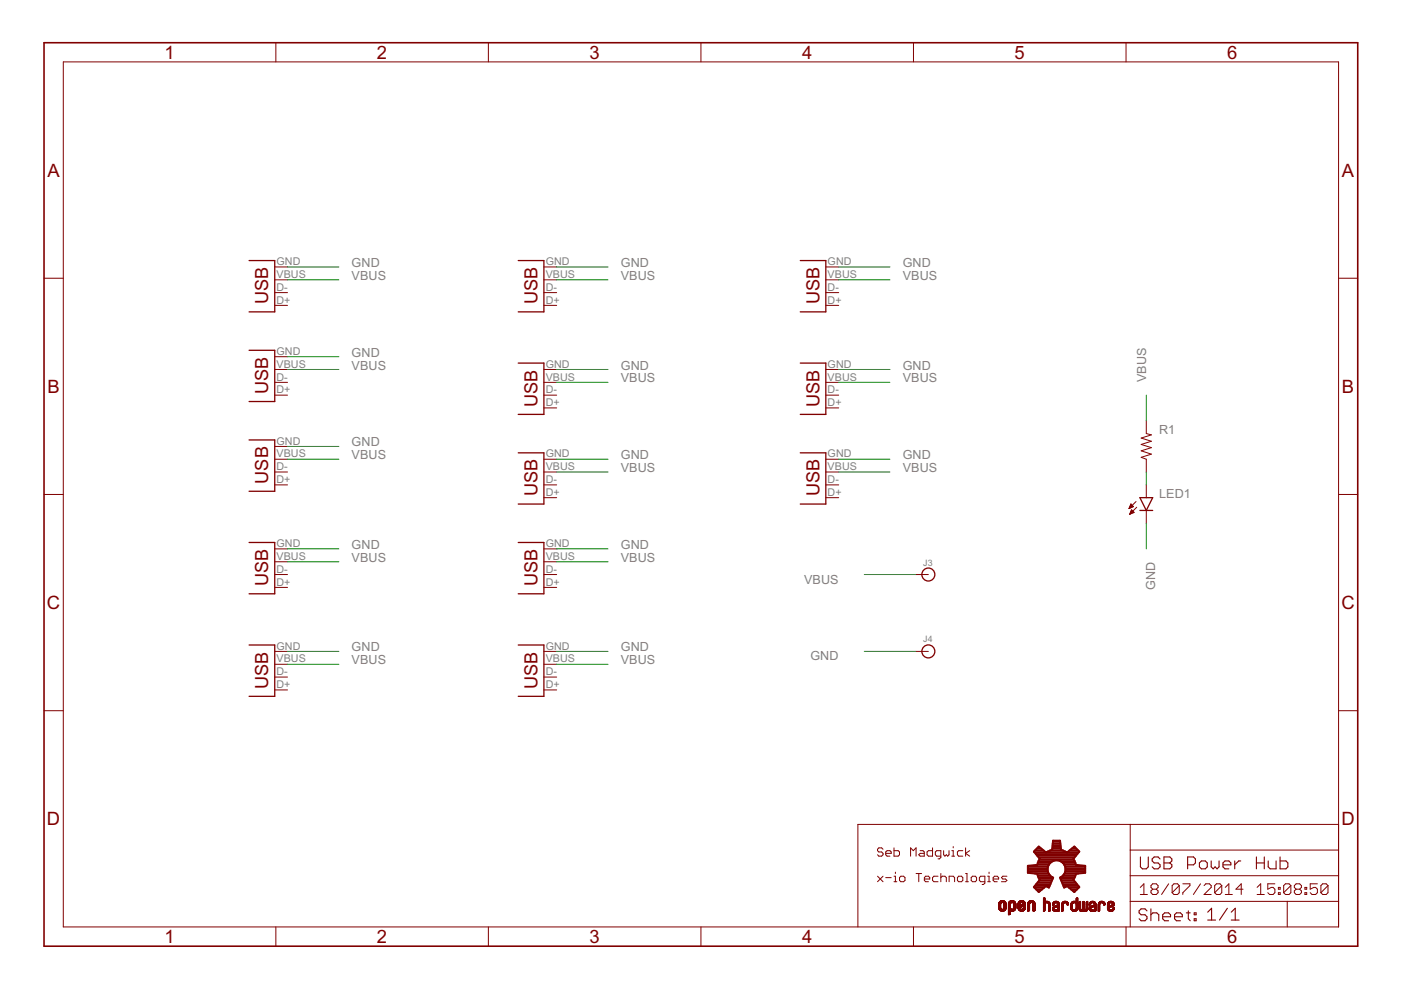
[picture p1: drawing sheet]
<svg xmlns="http://www.w3.org/2000/svg" width="297mm" height="210mm" viewBox="0 0 297 210" stroke-linecap="round" stroke-linejoin="round" font-family="sans-serif">
<g fill="none" stroke="#800000" stroke-width=".21">
<path d="M13.4 13.1h270.4v183.4h-270.4zM58.5 9.1v4M103.5 9.1v4M148.6 9.1v4M193.7 9.1v4M238.7 9.1v4M9.3 59h4.1M58.3 59.3h2.7M58.3 56.6h2.7M115.3 59.3h2.7M115.3 56.6h2.7M175.1 59.3h2.7"/>
<path d="M175.1 56.6h2.7M283.8 59h4.1M58.3 64.7h2.7M58.3 62h2.7M58.3 78.3h2.7M58.3 75.6h2.7M115.3 64.7h2.7M115.3 62h2.7M115.3 78.3h2.7M175.1 64.7h2.7M175.1 62h2.7M175.1 78.3h2.7"/>
<path d="M58.3 83.8h2.7M58.3 81.1h2.7M58.3 97.4h2.7M58.3 94.7h2.7M115.3 83.8h2.7M115.3 81.1h2.7M115.3 97.4h2.7M115.3 86.5h2.7M175.1 83.8h2.7M175.1 81.1h2.7M175.1 97.4h2.7M175.1 86.5h2.7"/>
<path d="M243 89.2v2.7l1.1 .3-2.1 .7 2.1 .7-2.1 .6 2.1 .7-2.1 .7 2.1 .7-2.1 .7 1 .4v2.7M9.3 104.8h4.1M58.3 102.8h2.7M58.3 100.1h2.7M58.3 119.1h2.7M58.3 116.4h2.7M115.3 102.8h2.7M115.3 100.1h2.7M115.3 119.1h2.7M115.3 116.4h2.7M115.3 105.5h2.7M175.1 102.8h2.7"/>
<path d="M175.1 100.1h2.7M175.1 105.5h2.7M239.4 107.8h.1M239.4 107.7h.3M239.5 107.5h.6M239.5 109h.2M239.5 107.4h.8M239.6 108.8h.4M239.6 107.3h.6M239.6 107.1h.4M239.6 108.7h.7M239.7 108.6h.7"/>
<path d="M239.7 107h.2M239.8 108.5h.5M239.8 106.9l-.4 .9M239.8 106.9l.5 .5-.9 .4M239.8 106.9h.1M239.8 108.3h.3M239.9 108.2h.1M239.9 108.1l.6 .5-1 .5zM240.9 106.3l-1.5 1.5M241 107.5l-1.5 1.6M243 102.8v2.7M243 108.2v2.8"/>
<path d="M283.8 104.8h4.1M58.3 121.8h2.7M58.3 138.1h2.7M58.3 124.5h2.7M115.3 121.8h2.7M115.3 138.1h2.7M115.3 124.5h2.7M194.1 121.8h2.7M194.1 138.1h2.7M9.3 150.7h4.1M58.3 146.3h2.7M58.3 143.6h2.7"/>
<path d="M58.3 140.8h2.7M115.3 146.3h2.7M115.3 143.6h2.7M115.3 140.8h2.7M283.8 150.7h4.1M189.5 179.8v1.7h.9l.3-.3v-.6l-.3-.2h-.9M197.7 179.8v1.7h-.9l-.2-.3v-.6l.2-.2h.9M202.1 179.5v.3M204.7 179.8v1.7M239.6 174.8v21.7M283.8 174.8h-101.9v21.7M58.5 196.5v4.1"/>
<path d="M103.5 196.5v4.1M148.6 196.5v4.1M186.1 185.8l1.1 1.1M187.2 180.1l-.3-.3h-.6l-.2 .3v.3l.2 .2h.6l.3 .3v.3l-.3 .3h-.6l-.2-.3M187.2 185.8l-1.1 1.1M187.8 180.9h1.2v-.3l-.3-.2h-.6l-.3 .2v.6l.3 .3h.6M187.8 186.1h1.2M189.5 185.8h.3v1.1M189.5 186.9h.6M189.8 184.9v.3M191 185.8h.6l.3 .3v.6l-.3 .2h-.6l-.3-.2v-.6zM193.1 181.5v-1.7l.5 .6 .6-.6v1.7"/>
<path d="M193.7 196.5v4.1M194.2 185.2h1.2M194.8 185.2v1.7M195.1 180.4h.6l.3 .2v.9h-.9l-.3-.3 .3-.3h.9M196 186.4h1.1v-.3l-.3-.3h-.5l-.3 .3v.6l.3 .2h.5M198.9 185.8h-.9l-.3 .3v.6l.3 .2h.9M199.5 181.5h-.9l-.3-.3v-.6l.3-.2h.9v1.4l-.3 .3h-.3M199.5 185.2v1.7M199.5 186.1l.3-.3h.5l.3 .3v.8M200.1 180.4v.8l.2 .3 .3-.3 .3 .3 .3-.3v-.8M201.2 186.9v-1.1h.9l.3 .3v.8M201.8 181.5h.6"/>
<path d="M201.8 180.4h.3v1.1M203.3 185.8h.6l.2 .3v.6l-.2 .2h-.6l-.3-.2v-.6zM204.1 180.4h-.8l-.3 .2v.6l.3 .3h.8M204.7 186.9h.6M204.7 185.2h.3v1.7M205.6 180.4l-.9 .5 .9 .6M206.2 185.8h.6l.3 .3v.6l-.3 .2h-.6l-.3-.2v-.6zM208.8 186.9h-.9l-.3-.2v-.6l.3-.3h.9v1.4l-.3 .3h-.3M209.4 185.8h.3v1.1M209.4 186.9h.6M209.7 184.9v.3M210.6 186.4h1.1v-.3l-.3-.3h-.5l-.3 .3v.6l.3 .2h.5"/>
<path d="M211.8 192.5h.4M211.8 192.4h.4M211.8 192.3h.4M211.8 192.2h.4M211.8 192.1h.4M211.8 192h.4M211.8 191.9h.4M211.8 191.8h.4M211.8 191.7h.4M211.8 192.7h.5M211.8 192.6h.4M211.8 191.6h.4"/>
<path d="M211.8 192.8h.6M211.8 192.7h.6M211.8 192.8h1.4M211.8 191.4h1.4M211.9 191.3h1.3M211.9 192.9h1.3M211.9 191.2h1.2M212 193h1.1M212 191.1l1.1 .1M212 191.1h1M212.1 191.1h.9M212.1 193.1h.8"/>
<path d="M212.2 191.6l-.4 .1M212.2 191.5l-.4 .1M212.2 191.5h-.4M212.3 191h.5M212.3 193.2h.4M212.3 191.4l-.5 .1M212.4 190.9h.3M212.4 191.4h-.6M212.4 193.2h.2M212.7 192.8h.5M212.7 191.4h.6M212.7 191.4l.6 .1"/>
<path d="M212.8 191.5h.5M212.8 192.6h.5M212.9 191.5l.4 .1M212.9 192.5h.4M212.9 191.6h.4M212.9 192.4h.4M212.9 192.3h.4M212.9 192.2h.4M212.9 192.1h.4M212.9 192h.4M212.9 191.9h.4M212.9 191.8h.4"/>
<path d="M212.9 191.7h.4M213 193.1h-.9M213.1 193h-1.1M213.2 192.9h-1.3M213.3 192.7h-.6M213.3 192.7h-.5M213.3 192.6h-.4M213.5 185.8h-.9l-.3 .3 .3 .3h.6l.3 .3-.3 .2h-.9M213.8 193.9h.2M213.8 193.7h.4M213.8 193.6h.4M213.8 193.5h.4"/>
<path d="M213.8 193.4h.4M213.8 193.3h.4M213.8 193.2h.4M213.8 192.9h1.4M213.8 192.8h1.5M213.8 192.8h.7M213.8 192.7h.6M213.8 192.7h.5M213.8 192.6h.5M213.8 192.6h.4M213.8 192.5h.4M213.8 192.4h.4"/>
<path d="M213.8 192.3h.4M213.8 192.2h.4M213.8 192.1h.4M213.8 192h.4M213.8 191.9h.4M213.8 191.8h.4M213.8 191.7h.4M213.8 191.6h.4M213.9 191.3h1.3M214 191.2h1.2M214 191.1l1.1 .1M214.1 191.1h1"/>
<path d="M214.1 193.9h-.3M214.1 191.1h.9M214.2 193.8h-.4M214.2 191.6l-.4 .1M214.3 191.5l-.5 .1M214.3 191.5h-.5M214.3 191h.6M214.3 193.2h.5M214.4 191.4l-.6 .1M214.4 191.4h-.6M214.4 190.9h.3M214.5 193.2h.2"/>
<path d="M214.7 192.8h.6M214.7 191.4h.6M214.8 192.7h.5M214.8 191.4l.5 .1M214.9 191.5h.4M214.9 191.5l.5 .1M214.9 192.6h.5M214.9 191.6h.5M214.9 192.5h.5M214.9 192.4h.5M214.9 192.3h.5M214.9 192.2h.5"/>
<path d="M214.9 192.1h.5M214.9 192h.5M214.9 191.9h.5M214.9 191.8h.5M214.9 191.7h.5M215 193.1l-1.2 .1M215 193.1h-1.2M215.1 193l-1.3 .1M215.1 193h-1.3M215.2 192.9l-1.4 .1M215.3 191.3l-1.4 .1M215.3 192.6h-.4"/>
<path d="M215.9 192.7h.5M215.9 192.6h.4M215.9 192.5h.4M215.9 191.9h.4M215.9 191.9h.3M215.9 191.8h.3M215.9 191.7h.3M215.9 191.7h.4M215.9 191.6h.4M215.9 192.7h.6M215.9 192.8h.6M215.9 191.4h1.4"/>
<path d="M215.9 192.8h1.4M216 192.9h1.3M216 191.3h1.3M216 193h1.2M216 191.2h1.2M216.1 193h1M216.1 191.2h1.1M216.2 191.1h.9M216.2 193.1h.8M216.2 191.1h.8M216.3 191.6l-.4 .1M216.3 192.4l-.4 .1"/>
<path d="M216.3 191.5l-.4 .1M216.3 191.9h1.1M216.3 191.5h-.4M216.3 191h.6M216.4 193.2h.5M216.4 192.4h-.5M216.4 191.4l-.5 .1M216.5 191.9h.9M216.5 191.4h-.6M216.5 190.9h.3M216.5 193.2h.2M216.5 192.3l-.6 .1"/>
<path d="M216.6 191.8h.8M216.7 192.3h-.8M216.7 191.8h.7M216.8 192.2l-.9 .1M216.8 191.4h.6M216.9 192.2h-1M216.9 191.7h.5M216.9 192.7h.5M216.9 191.5h.5M216.9 192.6h.5M217 192.6h.4M217 192.5h.4"/>
<path d="M217 191.6h.4M217 192.4h.4M217 192.1l-1.1 .1M217.1 192.3h.3M217.1 192.1h-1.2M217.2 192h-1.3M217.2 192.9h-1.2M217.3 192.3h.1M217.3 192.8h-.6M217.4 192.7h-.6M217.4 192h-1.5M217.9 193.1h.3"/>
<path d="M217.9 193h.4M217.9 192.9h.4M217.9 192.8h.4M217.9 192.7h.4M217.9 192.6h.4M217.9 192.5h.4M217.9 192.4h.4M217.9 192.3h.4M217.9 192.2h.4M217.9 192.1h.4M217.9 192h.4M217.9 191.9h.4"/>
<path d="M217.9 191.8h.4M217.9 191.7h.4M217.9 191.6h.4M217.9 193.2h.1M218 191.3h1.4M218 191.3h1.3M218.1 191.2h1.2M218.1 191.2h1.1M218.2 191.1h1M218.2 193.1h-.3M218.2 191.1h.9M218.3 193l-.4 .1"/>
<path d="M218.4 191.5l-.5 .1M218.4 191.5h-.5M218.4 191h.5M218.5 191.4l-.6 .1M218.5 190.9h.3M218.5 191.4h-.5M218.8 191.4h.6M218.9 191.4l.5 .1M218.9 191.5h.5M219 191.5l.5 .1M219 191.6h.5M219 193.1h.3"/>
<path d="M219 193h.5M219 192.9h.5M219 192.8h.5M219 192.7h.5M219 192.6h.5M219 192.5h.5M219 192.4h.5M219 192.3h.5M219 192.2h.5M219 192.1h.5M219 192h.5M219 191.9h.5"/>
<path d="M219 191.8h.5M219 191.7h.5M219.1 193.2h.1M219.4 191.3l-1.4 .1M219.4 193.1h-.4M219.5 193l-.5 .1M221.2 193.2h.2M221.2 190.5h.3M221.2 193.1h.3M221.2 193h.3M221.2 192.9h.3M221.2 192.8h.3"/>
<path d="M221.2 192.7h.3M221.2 192.6h.3M221.2 192.5h.3M221.2 192.4h.3M221.2 192.3h.3M221.2 192.2h.3M221.2 192.1h.3M221.2 192h.3M221.2 191.9h.3M221.2 191.8h.3M221.2 191.7h.4M221.2 191.6h.4"/>
<path d="M221.2 191.3l1.3 .1M221.2 191.3h1.3M221.2 191.2h1.2M221.2 191.1h.4M221.2 191.1h.3M221.2 191h.3M221.2 190.9h.3M221.2 190.8h.3M221.2 190.7h.3M221.2 190.6h.3M221.3 193.2h.1M221.3 190.5h.2"/>
<path d="M221.3 190.4h.2M221.5 193.1l-.3 .1M221.5 193l-.3 .1M221.6 191.7l-.4 .1M221.6 191.6h-.4M221.6 191.5l-.4 .1M221.7 191.1l.6 .1M221.7 191.5h-.5M221.8 191.1h.3M221.8 191.4l-.6 .1M221.9 191.4h-.7M222 191.4h.6"/>
<path d="M222.1 191.4l.5 .1M222.2 191.5h.4M222.3 191.5l.4 .1M222.3 191.6h.4M222.3 191.6l.4 .1M222.4 191.7h.3M222.4 193.2h.1M222.4 193.1h.3M222.4 193h.3M222.4 192.9h.3M222.4 192.8h.3M222.4 192.7h.3"/>
<path d="M222.4 192.6h.3M222.4 192.5h.3M222.4 192.4h.3M222.4 192.3h.3M222.4 192.2h.3M222.4 192.1h.3M222.4 192h.3M222.4 191.9h.3M222.4 191.8h.3M222.7 193.1l-.3 .1M222.7 193h-.3M223.2 192.8h.3"/>
<path d="M223.2 192.7h.3M223.2 192.6h.3M223.2 191.8h.3M223.2 192.9h.4M223.2 192.8h.4M223.2 191.7h.3M223.2 191.6h.3M223.2 192.9l.9 .1M223.2 193h.9M223.3 193h.8M223.3 191.9h-.1M223.3 191.4h1.2"/>
<path d="M223.4 193.1h.7M223.4 191.3h1M223.5 191.9h-.3M223.5 191.2h.8M223.5 193.2h.6M223.5 192.6h-.3M223.5 191.6l-.3 .1M223.5 192.2h1.1M223.6 193.2h.5M223.6 192.5h-.4M223.6 191.5l-.4 .1M223.6 191.2h.6"/>
<path d="M223.6 191.5h-.4M223.6 192.4l-.4 .1M223.6 192.1h1M223.7 191.1h.4M223.8 191.4l-.6 .1M223.8 193.2v.1M223.8 192.4h-.6M223.8 192h.8M223.9 192h.7M223.9 191.4h-.6M223.9 192.3l-.7 .1M223.9 191.4h.6"/>
<path d="M224 191.9h.6M224 191.4l.6 .1M224 192.3h-.7M224.2 191.9h.4M224.2 191.5h.4M224.2 192.2l-.8 .1M224.2 191.5l.4 .1M224.3 191.8h.3M224.3 191.6h.3M224.3 192.2h.3M224.3 191.7h.3M224.3 193.2h.2"/>
<path d="M224.3 193.1h.3M224.3 193h.3M224.3 192.9h.3M224.3 192.8h.3M224.3 192.7h.3M224.3 192.6h.3M224.3 192.5h.3M224.3 192.4h.3M224.3 192.3h.3M224.3 193.2h.1M224.6 193.1l-.3 .1M224.6 192.2h-1.2"/>
<path d="M225.1 193h.3M225.1 192.9h.3M225.1 192.8h.3M225.1 192.7h.3M225.1 192.6h.3M225.1 192.5h.3M225.1 192.4h.3M225.1 192.3h.3M225.1 192.2h.3M225.1 192.1h.3M225.1 192h.3M225.1 191.9h.3"/>
<path d="M225.1 191.8h.3M225.1 191.7h.3M225.1 193.2h.1M225.2 191.4h1.2M225.3 193.2h-.2M225.3 191.3h1.1M225.3 191.3h1M225.4 193.1l-.3 .1M225.4 193.1h-.3M225.4 193l-.3 .1M225.4 191.2h.8M225.4 191.6l-.3 .1"/>
<path d="M225.5 191.6h-.4M225.5 191.5l-.4 .1M225.5 191.1l.6 .1M225.6 191.5h-.5M225.6 191.1h.4M225.7 191.4l-.5 .1M225.8 191.4h-.6M225.9 191.4h.5M226 191.4l.5 .1M226.1 191.5h.4M226.2 191.6h.3M226.2 191.6l.3 .1"/>
<path d="M226.2 191.7h.3M226.3 191.8h.2M226.5 191.9h-.2M226.6 191.7l-.3 .1M227 192.5h.4M227 192.4h.4M227 192.3h.4M227 192.2h.4M227 192.1h.4M227 192h.4M227 191.9h.4M227 191.8h.4"/>
<path d="M227 192.6h.4M227 191.7h.4M227.1 192.7h.3M227.1 191.7h.3M227.1 192.8h.3M227.1 192.8h.4M227.1 192.9h.5M227.1 192.9h1.3M227.2 193h1.1M227.2 191.4h1.3M227.2 191.3h1.3M227.3 191.3h1.2"/>
<path d="M227.4 191.2h1.1M227.4 191.6l-.3 .1M227.4 191.6h-.3M227.5 193.2h.6M227.5 191.5l-.4 .1M227.5 191.1l.6 .1M227.5 193.2h.5M227.5 191.5h-.4M227.6 191.1h.4M227.6 191.4l-.5 .1M227.7 193.2v.1M227.7 191.4h-.5"/>
<path d="M227.8 193.2v.1M227.8 191.4h.7M227.9 191.4h.6M228 192.9h.4M228 191.5h.5M228.1 191.5h.4M228.1 192.8h.4M228.1 191.6h.4M228.2 192.7h.3M228.2 191.6h.3M228.2 191.1h.3M228.2 192.6h.3"/>
<path d="M228.2 192.5h.3M228.2 192.4h.3M228.2 192.3h.3M228.2 192.2h.3M228.2 192.1h.3M228.2 192h.3M228.2 191.9h.3M228.2 191.7h.3M228.2 191h.3M228.2 190.9h.3M228.2 190.8h.3M228.2 190.7h.3"/>
<path d="M228.2 190.6h.3M228.2 190.5h.3M228.2 193.1h-.8M228.2 191.8h.3M228.2 193.1h-.9M228.3 190.4h.2M228.5 192.8h-.5M228.5 192.7h-.4M228.8 192.7h.3M228.8 192.6h.3M228.8 192.5h.3M228.8 192.4h.3"/>
<path d="M228.8 192.3h.3M228.8 192.2h.3M228.8 192.1h.3M228.8 192h.3M228.8 191.9h.3M228.8 191.8h.3M228.8 191.7h.3M228.8 191.6h.3M228.8 191.5h.3M228.8 191.4h.3M228.8 191.3h.3M228.8 192.9h.4"/>
<path d="M228.8 192.8h.4M228.8 192.9h1.8M228.8 191.2h.3M228.9 193.1h1.6M229 191.2h.1M229 193.1h1.4M229.1 193.2h.5M229.4 193.2v.1M229.4 192.9h.6M229.5 192.8h.4M229.5 192.7h.4M229.5 192.6h.4"/>
<path d="M229.5 192.5h.4M229.5 192.4h.4M229.5 192.3h.4M229.5 192.2h.4M229.6 192.6h.3M229.6 192.2h.3M229.6 192.1h.3M229.6 192h.3M229.6 191.9h.3M229.6 191.8h.3M229.6 191.7h.3M229.6 191.6h.3"/>
<path d="M229.6 191.5h.3M229.6 191.4h.3M229.6 191.3h.3M229.6 191.2h.3M229.7 191.2h.2M229.8 193.2h.6M229.9 193.2h.4M230.3 192.8h.3M230.3 192.7h.3M230.3 192.6h.3M230.3 192.5h.3M230.3 192.4h.3"/>
<path d="M230.3 192.3h.3M230.3 192.2h.3M230.3 192.1h.3M230.3 192h.3M230.3 191.9h.3M230.3 191.8h.3M230.3 191.7h.3M230.3 191.6h.3M230.3 191.5h.3M230.3 191.4h.3M230.3 191.3h.3M230.3 191.2h.3"/>
<path d="M230.4 191.2h.2M230.5 191.1h.1M230.5 193h-1.6M230.6 192.9h-.4M230.9 192.8h.4M230.9 192.7h.3M230.9 192.6h.3M230.9 191.7h.3M230.9 192.9h.5M231 192.9l.8 .1M231 191.6h.3M231 193h.9"/>
<path d="M231.1 191.9h-.2M231.1 191.4h1.1M231.1 193.1h.8M231.1 191.3h1.1M231.2 193.1h.7M231.2 191.9h-.3M231.2 191.2l.9 .1M231.2 191.8h-.3M231.3 193.2h.6M231.3 192.6h-.4M231.3 191.6l-.4 .1M231.3 191.2h.8"/>
<path d="M231.3 191.6h-.4M231.3 192.2h1.1M231.3 193.2h.5M231.3 192.5h-.4M231.3 191.2h.6M231.4 192.4l-.5 .1M231.4 192.1h1M231.4 191.5h-.4M231.5 191.1h.3M231.5 191.4l-.5 .1M231.5 192.4h-.5M231.5 192h.9"/>
<path d="M231.6 191.4h-.5M231.6 192h.8M231.7 192.3l-.7 .1M231.7 191.4h.6M231.8 192.3h-.8M231.8 191.9h.6M231.8 191.4l.5 .1M231.9 191.9h.5M231.9 191.5h.4M231.9 192.2l-.8 .1M232 191.5l.3 .1M232 191.6h.3"/>
<path d="M232 191.8h.4M232 191.6h.4M232.1 193h.3M232.1 192.9h.3M232.1 192.8h.3M232.1 192.7h.3M232.1 192.6h.3M232.1 192.5h.3M232.1 192.4h.3M232.1 192.3h.3M232.1 192.2h.3M232.1 191.7h.3"/>
<path d="M232.1 193.2h.1M232.2 193.2h-.1M232.3 193.1l-.2 .1M232.4 193.1h-.3M232.4 192.2h-1.2M232.9 193.1h.3M232.9 193h.3M232.9 192.9h.3M232.9 192.8h.3M232.9 192.7h.3M232.9 192.6h.3M232.9 192.5h.3"/>
<path d="M232.9 192.4h.3M232.9 192.3h.3M232.9 192.2h.3M232.9 192.1h.3M232.9 192h.3M232.9 191.9h.3M232.9 191.8h.3M232.9 191.7h.3M232.9 193.2h.1M233 193.2h-.1M233 191.4h1.2M233 191.3h1.1"/>
<path d="M233.1 191.3h1M233.1 193.1l-.2 .1M233.2 191.7l-.3 .1M233.2 191.2h.8M233.2 191.7h-.3M233.2 191.6h-.3M233.3 191.2h.6M233.3 191.5l-.4 .1M233.3 191.5h-.4M233.4 191.1h.4M233.4 191.4l-.5 .1M233.5 191.4h-.5"/>
<path d="M233.6 191.4h.6M233.7 191.4h.5M233.8 191.5h.5M233.9 191.5l.4 .1M234 191.6h.3M234 191.6l.3 .1M234 191.7h.3M234.3 191.9h-.3M234.3 191.8h-.3M234.3 191.7l-.3 .1M234.8 192.7h.4M234.8 192.7h.3"/>
<path d="M234.8 192.6h.3M234.8 192.1h1.2M234.8 192.1h.3M234.8 192h.3M234.8 191.9h.3M234.8 191.8h.3M234.8 191.7h.3M234.8 191.6h.3M234.8 192.8h.4M234.8 192.8h.5M234.9 192.9h.4M234.9 192.9h1.2"/>
<path d="M234.9 193h1.2M234.9 191.4h1.2M235 191.3h1.1M235.1 191.2l.9 .1M235.1 191.2h.8M235.2 192.5h-.4M235.2 191.6h-.4M235.2 193.2h.6M235.2 191.2h.6M235.2 192.4l-.4 .1M235.2 191.5h-.3M235.3 193.2h.5"/>
<path d="M235.3 191.1h.4M235.4 191.4l-.5 .1M235.4 192.4h-.6M235.5 193.2v.1M235.5 191.4h-.6M235.5 192.3l-.7 .1M235.6 191.4h.5M235.6 191.9h.7M235.6 192.3h-.8M235.7 191.4l.5 .1M235.7 191.9h.6M235.8 192.2l-1 .1"/>
<path d="M235.8 191.5h.4M235.8 192.2h-1M235.8 191.8h.5M235.8 191.5l.4 .1M235.9 191.6h.3M235.9 192.7h.3M235.9 192.6h.3M235.9 191.8h.4M235.9 191.7h.3M235.9 193.1h-.8M236 192.6h.3M236 192.5h.3"/>
<path d="M236 193.1h-.9M236.1 193h-1.1M236.1 192.4h.2M236.1 192.1h-.9M236.2 192.9h-.5M236.2 192.8h-.4M236.2 192h-.8M236.2 192.8h-.3M236.2 192.7h-.3M238.7 196.5v4.1M239.6 191.1h44.2M239.6 185.7h44.2"/>
<path d="M239.6 180.2h44.2M241.8 188.2l.7-.8v2.3M241.8 189.7h1.5M244.4 188.5l-.4 .4v.4l.4 .4h.8l.3-.4v-.4l-.3-.4M244.4 188.5l-.4-.3v-.4l.4-.4h.8l.3 .4v.4l-.3 .3M244.4 188.5h.8M247.8 187.4l-1.5 2.3M250 187.8v1.5l-.3 .4h-.8l-.4-.4M250 187.8l-.3-.4h-.8l-.4 .4v1.5M250 187.8l-1.5 1.5M250.8 187.4h1.5v.4l-1.5 1.5v.4M254.5 187.4l-1.5 2.3"/>
<path d="M255.3 187.8l.4-.4h.7l.4 .4v.4l-1.5 1.5h1.5M259 187.8v1.5l-.3 .4h-.8l-.4-.4M259 187.8l-.3-.4h-.8l-.4 .4v1.5M259 187.8l-1.5 1.5M259.8 189.7h1.5M259.8 188.2l.7-.8v2.3M263.5 188.5h-1.5l1.2-1.1v2.3M266.5 189.7h1.6M266.5 188.2l.8-.8v2.3M270.3 187.4h-1.5v1.1l.7-.3h.4l.4 .3v.8l-.4 .4h-.7l-.4-.4M271 189.3h.4v.4h-.4zM271 188.2h.4v.3h-.4z"/>
<path d="M272.9 191.1v5.4M273.7 187.8v1.5l-.4 .4h-.8l-.3-.4M273.7 187.8l-.4-.4h-.8l-.3 .4v1.5M273.7 187.8l-1.5 1.5M274.8 188.5l-.4 .4v.4l.4 .4h.7l.4-.4v-.4l-.4-.4M274.8 188.5l-.4-.3v-.4l.4-.4h.7l.4 .4v.4l-.4 .3M274.8 188.5h.7M276.7 189.3h.4v.4h-.4zM276.7 188.2h.4v.3h-.4zM279.3 187.4h-1.5v1.1l.8-.3h.3l.4 .3v.8l-.4 .4h-.7l-.4-.4M281.6 187.8v1.5l-.4 .4h-.8l-.3-.4M281.6 187.8l-.4-.4h-.8l-.3 .4v1.5"/>
<path d="M281.6 187.8l-1.5 1.5"/>
</g>
<g fill="none" stroke="#800000" stroke-width=".28">
<path d="M52.8 55.2h5.5v10.9h-5.5M109.9 55.2h5.4v10.9h-5.4M169.7 55.2h5.4v10.9h-5.4M52.8 74.3h5.5v10.8h-5.5M109.9 77h5.4v10.9h-5.4M169.7 77h5.4v10.9h-5.4M52.8 93.3h5.5v10.9h-5.5M109.9 96h5.4v10.9h-5.4M169.7 96h5.4v10.9h-5.4M52.8 115h5.5v10.9h-5.5M109.9 115h5.4v10.9h-5.4M241.7 105.5h2.7l-1.4 2.7z"/>
<path d="M241.7 108.2h2.7M52.8 136.8h5.5v10.8h-5.5M109.9 136.8h5.4v10.8h-5.4"/>
<circle cx="196.8" cy="121.8" r="1.38"/>
<circle cx="196.8" cy="138.1" r="1.38"/>
</g>
<g fill="none" stroke="#800000" stroke-width=".42">
<path d="M219.8 179.9h1M220.2 179.6h.1M223.1 179.9h1.8M223.1 179.6h1.8M223.2 179.2h1.7M223.2 178.8h1.6M223.2 178.4h1.6M227.2 179.9h1M227.7 179.6h.2M217.9 184.8h4.3M217.9 184.4h4.2M217.9 184.1h4.2"/>
<path d="M217.9 183.7h4.3M219.3 180.7h2.4M219.3 188.2h2.1M219.4 187.8h3.1M219.4 185.2h2.9M219.4 180.3h1.9M219.6 181.1h8.8M219.7 187.5h3M219.7 188.6h1.2M219.9 183.3h2.5M219.9 181.4h8.2M220 187.1h2.9"/>
<path d="M220 185.6h2.6M220 182.9h2.7M220 182.9l.5-.8-1.3-1.5 1-1.1 1.6 1.2 1.3-.5 .2-2h1.4l.3 2 1.2 .5 1.6-1.2 1 1.1-1.2 1.5 .4 .8M220 182.9l-.1 .5M220.1 189h.4M220.2 186h2.9M220.2 182.6h3M220.2 181.8h7.6M220.3 186.7h2.7M220.3 186.3h2.9M220.4 182.2h7.2M221.9 180.7h4.2"/>
<path d="M222.7 180.3h2.6M224.8 182.6h3M224.9 186.3h2.8M225 186h2.9M225 186.7h2.7M225.1 187.1h2.9M225.3 182.9a1.91 1.91 0 0 0-2.9 .4 1.91 1.91 0 0 0 .9 2.8l-.9 2.1-.6-.3-1.6 1.2-1-1 1.3-1.6-.6-1.2-2-.2v-1.5l2-.2M225.3 182.9l.5 .8M225.3 187.5h3M225.3 182.9h2.7M225.4 185.6h2.6M225.5 187.8h3.1"/>
<path d="M225.6 183.3h2.5M225.7 185.2h2.9M225.8 183.7h4.3M225.8 184.8h4.3M225.9 184.4h4.2M225.9 184.1h4.2M226.3 180.7h2.4M226.7 188.2h2M226.8 180.3h1.8M227.1 188.6h1.2M227.6 189h.3M228 182.9l.1 .5 2 .2v1.5l-2 .2-.5 1.2 1.2 1.6-1 1-1.6-1.2-.6 .3-.9-2.1a1.9 1.9 0 0 0 1.1-2.4"/>
</g>
<g fill="none" stroke="#800000" stroke-width=".23">
<path d="M241.8 181.7v2.1l.4 .4h.8l.5-.4v-2.1M243.2 193.1l-.4-.4h-.9l-.4 .4v.4l.4 .5h.9l.4 .4v.4l-.4 .4h-.9l-.4-.4M244 192.7v2.5M244 194l.4-.5h.9l.4 .5v1.2M246 182.1l-.5-.4h-.8l-.4 .4v.4l.4 .5h.8l.5 .4v.4l-.5 .4h-.8l-.4-.4M246.5 194.4h1.7v-.4l-.4-.5h-.9l-.4 .5v.8l.4 .4h.9M246.8 181.7h1.2l.5 .4v.4l-.5 .5 .5 .4v.4l-.5 .4h-1.2zM246.8 183h1.2M249 194.4h1.7v-.4l-.4-.5h-.9l-.4 .5v.8l.4 .4h.9M251.5 193.5h.8M251.8 183.4h1.2l.4-.4v-.9l-.4-.4h-1.2v2.5M251.9 193.1v1.7l.4 .4"/>
<path d="M253.2 193.5h.4v.5h-.4zM253.2 194.8h.4v.4h-.4zM254.3 183l.4-.5h.8l.5 .5v.8l-.5 .4h-.8l-.4-.4zM256.1 193.4l.8-.8v2.5M256.1 195.1h1.6M256.8 182.5v1.3l.4 .4 .4-.4 .4 .4 .5-.4v-1.3M259.3 183.4h1.7v-.4l-.5-.5h-.8l-.4 .5v.8l.4 .4h.8M260.2 192.6l-1.6 2.5M261 195.1h1.7M261 193.4l.9-.8v2.5M261.8 182.5v1.7M263.1 182.5h-.5l-.8 .9"/>
<path d="M266.4 183h1.7M266.4 181.7v2.5M268.1 181.7v2.5M268.9 182.5v1.3l.4 .4h1.3v-1.7M271.4 181.7v2.5h1.2l.4-.4v-.8l-.4-.5h-1.2"/>
</g>
<path d="M9.3 9.1h278.6v191.5h-278.6z" fill="none" stroke="#800000" stroke-width=".34"/>
<g fill="none" stroke="#008000" stroke-width=".21">
<path d="M61 56.6h10.8M61 59.3h10.8M118 56.6h10.9M118 59.3h10.9M177.8 56.6h10.9M177.8 59.3h10.9M61 75.6h10.8M61 78.3h10.8M118 78.3h10.9M177.8 78.3h10.9M61 94.7h10.8M61 97.4h10.8"/>
<path d="M118 97.4h10.9M118 81.1h10.9M177.8 97.4h10.9M177.8 81.1h10.9M243 83.8v5.4M61 116.4h10.8M61 119.1h10.8M118 116.4h10.9M118 119.1h10.9M118 100.1h10.9M177.8 100.1h10.9M243 100.1v2.7"/>
<path d="M243 111v5.4M61 138.1h10.8M118 138.1h10.9M183.2 138.1h10.9M183.2 121.8h10.9M61 140.8h10.8M118 140.8h10.9"/>
</g>
<g font-size="4.4" fill="#800000">
<text x="34.9" y="12.5">1</text>
<text x="79.9" y="12.5">2</text>
<text x="125" y="12.5">3</text>
<text x="170.1" y="12.5">4</text>
<text x="215.1" y="12.5">5</text>
<text x="260.2" y="12.5">6</text>
<text x="10.1" y="37.5">A</text>
<text x="284.5" y="37.5">A</text>
<text x="10.1" y="83.3">B</text>
<text x="284.5" y="83.3">B</text>
<text x="10" y="129.2">C</text>
<text x="284.4" y="129.2">C</text>
<text x="10" y="175">D</text>
<text x="284.4" y="175">D</text>
<text x="34.9" y="200">1</text>
<text x="79.9" y="200">2</text>
<text x="125" y="200">3</text>
<text x="170.1" y="200">4</text>
<text x="215.1" y="200">5</text>
<text x="260.2" y="200">6</text>
</g>
<g font-size="4.3" fill="#800000">
<text x="56.9" y="64.5" transform="rotate(-90 56.9 64.5)">USB</text>
<text x="113.9" y="64.5" transform="rotate(-90 113.9 64.5)">USB</text>
<text x="173.7" y="64.5" transform="rotate(-90 173.7 64.5)">USB</text>
<text x="56.9" y="83.5" transform="rotate(-90 56.9 83.5)">USB</text>
<text x="113.9" y="86.2" transform="rotate(-90 113.9 86.2)">USB</text>
<text x="173.7" y="86.2" transform="rotate(-90 173.7 86.2)">USB</text>
<text x="56.9" y="102.5" transform="rotate(-90 56.9 102.5)">USB</text>
<text x="113.9" y="105.3" transform="rotate(-90 113.9 105.3)">USB</text>
<text x="173.7" y="105.3" transform="rotate(-90 173.7 105.3)">USB</text>
<text x="56.9" y="124.3" transform="rotate(-90 56.9 124.3)">USB</text>
<text x="113.9" y="124.3" transform="rotate(-90 113.9 124.3)">USB</text>
<text x="56.9" y="146" transform="rotate(-90 56.9 146)">USB</text>
<text x="113.9" y="146" transform="rotate(-90 113.9 146)">USB</text>
</g>
<g font-size="3" fill="#808080">
<text x="74.6" y="56.6">GND</text>
<text x="74.6" y="59.3">VBUS</text>
<text x="131.6" y="56.6">GND</text>
<text x="131.6" y="59.3">VBUS</text>
<text x="191.4" y="56.6">GND</text>
<text x="191.4" y="59.3">VBUS</text>
<text x="74.6" y="75.6">GND</text>
<text x="74.6" y="78.3">VBUS</text>
<text x="131.6" y="78.3">GND</text>
<text x="131.6" y="81.1">VBUS</text>
<text x="191.4" y="78.3">GND</text>
<text x="191.4" y="81.1">VBUS</text>
<text x="243" y="81.1" transform="rotate(-90 243 81.1)">VBUS</text>
<text x="74.6" y="94.6">GND</text>
<text x="245.8" y="91.9">R1</text>
<text x="74.6" y="97.4">VBUS</text>
<text x="131.6" y="97.4">GND</text>
<text x="131.6" y="100.1">VBUS</text>
<text x="191.4" y="97.4">GND</text>
<text x="191.4" y="100.1">VBUS</text>
<text x="245.8" y="105.5">LED1</text>
<text x="74.6" y="116.4">GND</text>
<text x="74.6" y="119.1">VBUS</text>
<text x="131.6" y="116.4">GND</text>
<text x="131.6" y="119.1">VBUS</text>
<text x="170.5" y="123.7">VBUS</text>
<text x="244.9" y="125.1" transform="rotate(-90 244.9 125.1)">GND</text>
<text x="74.6" y="138.1">GND</text>
<text x="74.6" y="140.8">VBUS</text>
<text x="131.6" y="138.1">GND</text>
<text x="131.6" y="140.8">VBUS</text>
<text x="171.8" y="140">GND</text>
</g>
<g font-size="2.5" fill="#808080">
<text x="58.6" y="58.9">VBUS</text>
<text x="58.6" y="56.2">GND</text>
<text x="115.7" y="58.9">VBUS</text>
<text x="115.7" y="56.2">GND</text>
<text x="175.5" y="58.9">VBUS</text>
<text x="175.5" y="56.2">GND</text>
<text x="58.6" y="64.4">D+</text>
<text x="58.6" y="61.7">D-</text>
<text x="115.7" y="64.4">D+</text>
<text x="115.7" y="61.7">D-</text>
<text x="175.5" y="64.4">D+</text>
<text x="175.5" y="61.7">D-</text>
<text x="58.6" y="78">VBUS</text>
<text x="58.6" y="75.2">GND</text>
<text x="115.7" y="78">GND</text>
<text x="175.5" y="78">GND</text>
<text x="58.6" y="83.4">D+</text>
<text x="58.6" y="80.7">D-</text>
<text x="115.7" y="83.4">D-</text>
<text x="115.7" y="80.7">VBUS</text>
<text x="175.5" y="83.4">D-</text>
<text x="175.5" y="80.7">VBUS</text>
<text x="115.7" y="86.1">D+</text>
<text x="175.5" y="86.1">D+</text>
<text x="58.6" y="94.3">GND</text>
<text x="58.6" y="99.7">D-</text>
<text x="58.6" y="97">VBUS</text>
<text x="115.7" y="99.7">VBUS</text>
<text x="115.7" y="97">GND</text>
<text x="175.5" y="99.7">VBUS</text>
<text x="175.5" y="97">GND</text>
<text x="58.6" y="102.4">D+</text>
<text x="115.7" y="105.1">D+</text>
<text x="115.7" y="102.4">D-</text>
<text x="175.5" y="105.1">D+</text>
<text x="175.5" y="102.4">D-</text>
<text x="58.6" y="118.7">VBUS</text>
<text x="58.6" y="116">GND</text>
<text x="115.7" y="118.7">VBUS</text>
<text x="115.7" y="116">GND</text>
<text x="58.6" y="124.2">D+</text>
<text x="58.6" y="121.4">D-</text>
<text x="115.7" y="124.2">D+</text>
<text x="115.7" y="121.4">D-</text>
<text x="58.6" y="137.7">GND</text>
<text x="115.7" y="137.7">GND</text>
<text x="58.6" y="143.2">D-</text>
<text x="58.6" y="140.5">VBUS</text>
<text x="115.7" y="143.2">D-</text>
<text x="115.7" y="140.5">VBUS</text>
<text x="58.6" y="145.9">D+</text>
<text x="115.7" y="145.9">D+</text>
</g>
<g font-size="2.1" fill="#808080">
<text x="195.7" y="119.9">J3</text>
<text x="195.7" y="136.2">J4</text>
</g>
</svg>
